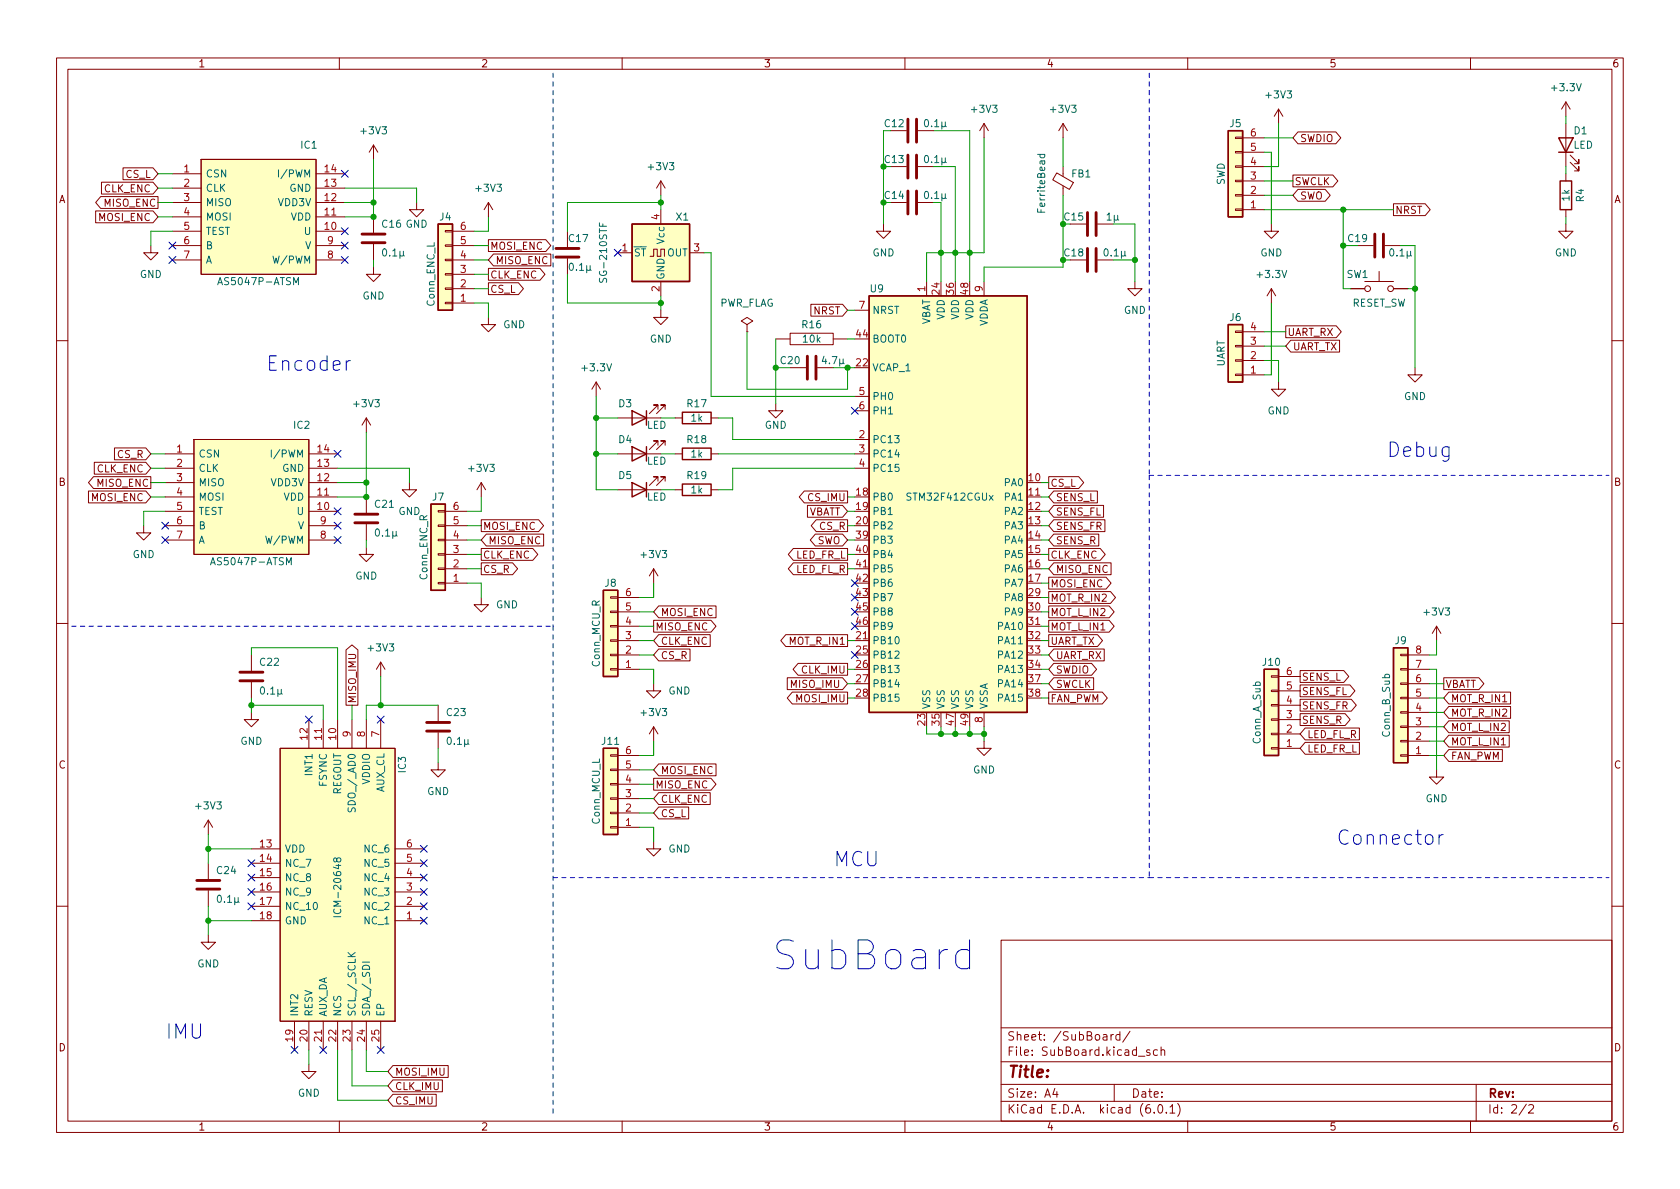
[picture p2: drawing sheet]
<svg xmlns="http://www.w3.org/2000/svg" width="297mm" height="210mm" viewBox="0 0 297 210" stroke-linecap="round" stroke-linejoin="round" font-family="sans-serif">
<g fill="none" stroke="#840000" stroke-width=".18">
<path d="M10 10.2h277v190.1h-277zM12 12.2h273v186.1h-273zM60 10.2v2M110 10.2v2M160 10.2v2M210 10.2v2M226.1 19.3l-.8 1.3M226.1 19.3v2.5M226.1 19.3l.7 1.3M260 10.2v2M276.9 18l-.8 1.3M276.9 18v2.6"/>
<path d="M276.9 18l.7 1.3M16.9 37.3h10.2l.8 1-.8 1.1h-10.2zM17.8 34.8h10.1v2.1h-10.1l-.9-1.1zM17.9 32.2h9.2l.8 1.1-.8 1h-9.2zM21.7 29.7h5.4l.8 1-.8 1.1h-5.4zM30.5 35.8h5.1M30.5 30.7h5.1M30.5 38.3h5.1M30.5 33.3h5.1M35.6 28.2h20.3v20.3h-20.3zM55.9 35.8h5.1M55.9 30.7h5.1"/>
<path d="M55.9 38.3h5.1M55.9 33.3h5.1M66 25.6v2.6M66 38.3v2.8M66 25.6l-.7 1.3M66 25.6l.8 1.3M73.7 35.8v1.3h1.2l-1.2 1.2-1.3-1.2h1.3M86.4 35.8l-.8 1.3M86.4 35.8v2.5M86.4 35.8l.7 1.3M116.8 32v2.5M116.8 37.1v2.5"/>
<path d="M116.8 32l-.7 1.3M116.8 32l.8 1.3M156.2 39.6v1.3h1.3l-1.3 1.3-1.3-1.3h1.3M157.5 23.1h2.8M162.3 23.1h2.8M162.3 29.5h2.8M162.3 35.8h2.8M174 21.8v2.6M174 21.8l-.8 1.3M174 21.8l.8 1.3M186.8 30.6l3 1.7-.7 1.2-3-1.7zM188 21.8v2.6"/>
<path d="M188 29.5v1.7M188 32.9v1.6M188 21.8l-.8 1.3M188 21.8l.7 1.3M189.2 39.6h2.8M194.1 39.6h2.7M218.4 24.3h1.3v.2h-1.3zM218.4 26.8h1.3v.2h-1.3zM218.4 29.3h1.3v.3h-1.3zM218.4 31.9h1.3v.2h-1.3zM218.4 34.4h1.3v.3h-1.3zM218.4 37h1.3v.2h-1.3z"/>
<path d="M219.7 29.5h3.8M219.7 37.1h3.8M219.7 34.5h3.8M219.7 32h3.8M219.7 26.9h3.8M219.7 24.4h3.8M224.8 39.6v1.3h1.3l-1.3 1.3-1.3-1.3h1.3M228.6 31h7.1l.8 1-.8 1h-7.1zM229.5 23.3h6.7l.9 1.1-.9 1h-6.7l-.9-1zM229.5 33.5h4.8l.9 1-.9 1.1h-4.8l-.9-1.1zM246.4 36h5.6l.9 1.1-.9 1h-5.6zM276.9 39.6v1.3h1.2l-1.2 1.3-1.3-1.3h1.3"/>
<path d="M276.9 21.8v7.7M276.9 30.7v1.3M276.9 37.1v1.2M277.6 28.7l1.5 1.5v-.7v.7h-.7M277.6 27.4l1.5 1.6v-.8v.8h-.7M26.7 43.4v1.3h1.2l-1.2 1.3-1.3-1.3h1.3M30.5 46h5.1M30.5 43.4h5.1M30.5 40.9h5.1M55.9 46h5.1M55.9 43.4h5.1M55.9 40.9h5.1"/>
<path d="M66 47.2v1.3h1.3l-1.3 1.3-1.2-1.3h1.2M66 43.2v2.8M78.7 40.8h1.3v.2h-1.3zM78.7 43.3h1.3v.3h-1.3zM78.7 45.8h1.3v.3h-1.3zM78.7 48.4h1.3v.2h-1.3zM78.7 50.9h1.3v.3h-1.3zM78.7 53.5h1.3v.2h-1.3zM80 53.6h3.8M80 51h3.8M80 48.5h3.8M80 46h3.8"/>
<path d="M80 43.4h3.8M80 40.9h3.8M86.4 56.1v1.3h1.2l-1.2 1.3-1.3-1.3h1.3M86.4 47.5h9.1l.9 1-.9 1.1h-9.1zM86.4 50h5.3l.8 1-.8 1.1h-5.3zM86.4 42.4h10.1l.9 1-.9 1.1h-10.1zM87.2 44.9h10.2v2.1h-10.2l-.8-1zM100.3 40.9v2.8M100.3 45.7v2.8M109.2 44.7h2.6M114.9 45.3h.7v-1.2h.6v1.2h.6v-1.2h.7v1.2M116.8 54.9v1.2h1.3l-1.3 1.3-1.2-1.3h1.2"/>
<path d="M116.8 49.8v2.5M121.9 44.7h2.6M132.1 57.4l1-.6-1-.7-1 .7 1 .6v1.3M132.1 58.7h.1M137.2 59.9h2.5M139.7 58.9h7.6v2.1h-7.6zM143.4 53.8h5.6l.9 1.1-.9 1h-5.6zM147.3 59.9h2.6M151.1 54.9h2.6M163.8 49.8v2.5M174 49.8v2.5M189.2 46h2.8"/>
<path d="M194.1 46h2.7M200.7 49.8v1.2h1.2l-1.2 1.3-1.3-1.3h1.3M218.4 58.5h1.3v.3h-1.3zM219.7 58.7h3.8M224.8 51l-.8 1.3M224.8 51v2.6M224.8 51l.8 1.3M227.3 57.6h9l.8 1.1-.8 1h-9zM238.8 51h2.5M240 43.4h2.8M241.3 49.8h5.1M243.8 48v1.8"/>
<path d="M244.9 43.4h2.7M246.4 51h2.5M10 60.2h2M20.2 79.2h5.6l.9 1.1-.9 1h-5.6zM34.3 77.7h20.3v20.3h-20.3zM64.8 73.9v2.5M64.8 73.9l-.8 1.3M64.8 73.9l.7 1.3M105.4 67.6l-.8 1.2M105.4 67.6v2.5M105.4 67.6l.8 1.2M109.2 73.9h7.6"/>
<path d="M116.3 78.7v-.7h-.7h.7l-1.5 1.5M116.3 72.4v-.8h-.7h.7l-1.5 1.5M117.6 78.7v-.7h-.8h.8l-1.5 1.5M117.6 72.4v-.8h-.8h.8l-1.5 1.5M119.4 73.9h1.2M125.7 73.9h1.3M137.2 71.4v1.2h1.2l-1.2 1.3-1.3-1.3h1.3M139.7 65h2.8M144.5 65h2.8M151.1 77.7h2.6M151.1 70.1h2.6M151.1 72.6h2.6"/>
<path d="M218.4 61.1h1.3v.2h-1.3zM218.4 63.6h1.3v.3h-1.3zM218.4 66.2h1.3v.2h-1.3zM219.7 66.3h3.8M219.7 63.7h3.8M219.7 61.2h3.8M226.1 67.6v1.2h1.2l-1.2 1.3-1.3-1.3h1.3M228.2 60.2h8.6v2.1h-8.6l-.9-1.1zM250.2 65v1.3h1.3l-1.3 1.3-1.3-1.3h1.3M285 60.2h2M15.6 86.8h10.2l.9 1.1-.9 1h-10.2zM16.5 84.3h10.2v2.1h-10.2l-.9-1.1z"/>
<path d="M16.7 81.8h9.1l.9 1-.9 1h-9.1zM25.4 93v1.2h1.3l-1.3 1.3-1.3-1.3h1.3M29.2 87.9h5.1M29.2 80.3h5.1M29.2 82.8h5.1M29.2 95.5h5.1M29.2 93h5.1M29.2 90.4h5.1M29.2 85.3h5.1M54.6 87.9h5.1M54.6 80.3h5.1M54.6 82.8h5.1"/>
<path d="M54.6 95.5h5.1M54.6 93h5.1M54.6 90.4h5.1M54.6 85.3h5.1M64.8 96.8v1.2h1.2l-1.2 1.3-1.3-1.3h1.3M64.8 87.9v2.8M64.8 92.7v2.8M72.4 85.3v1.3h1.3l-1.3 1.3-1.3-1.3h1.3M77.5 90.3h1.2v.2h-1.2zM77.5 92.8h1.2v.3h-1.2zM77.5 95.4h1.2v.2h-1.2zM77.5 97.9h1.2v.3h-1.2z"/>
<path d="M78.7 98h3.8M78.7 95.5h3.8M78.7 93h3.8M78.7 90.4h3.8M85.1 97h9.1l.9 1-.9 1.1h-9.1zM85.1 99.5h5.5l.9 1.1-.9 1h-5.5zM85.1 91.9h10.1l.9 1.1-.9 1h-10.1zM85.1 85.3l-.8 1.3M85.1 85.3v2.6M85.1 85.3l.8 1.3M86 94.5h10.1v2h-10.1l-.9-1zM109.2 80.3h7.6"/>
<path d="M109.2 86.6h7.6M116.3 85.1v-.8h-.7h.7l-1.5 1.5M117.6 85.1v-.8h-.8h.8l-1.5 1.5M119.4 80.3h1.2M119.4 86.6h1.2M125.7 80.3h1.3M125.7 86.6h1.3M140.3 97h9.6v2.1h-9.6l-.9-1.1zM140.3 99.5h9.6v2.1h-9.6l-.9-1zM142.2 86.8h7.7v2.1h-7.7l-.9-1zM142.8 89.4h6.2l.9 1-.9 1.1h-6.2zM144.2 94.5h4.8l.9 1-.9 1h-4.8l-.9-1z"/>
<path d="M144.3 91.9h5.6v2.1h-5.6l-.9-1zM151.1 80.3h2.6M151.1 82.8h2.6M181.6 87.9h2.5M185.4 84.3h5.3l.9 1-.9 1.1h-5.3zM185.4 97h9.1l.9 1-.9 1.1h-9.1zM186.3 86.8h7.7v2.1h-7.7l-.9-1zM186.3 89.4h8.8v2.1h-8.8l-.9-1.1zM186.3 99.5h10.1v2.1h-10.1l-.9-1zM186.3 94.5h8v2h-8l-.9-1zM186.3 91.9h9.1v2.1h-9.1l-.9-1zM10 110.2h2"/>
<path d="M44.4 115.8v2.8M61.2 114.9l1-.9 1.1 .9v9.8h-2.1zM67.3 117.1v2.5M67.3 117.1l-.8 1.3M67.3 117.1l.8 1.3M77.5 100.5h1.2v.2h-1.2zM77.5 103h1.2v.2h-1.2zM78.7 100.6h3.8M78.7 103.1h3.8M85.1 105.7v1.2h1.3l-1.3 1.3-1.3-1.3h1.3M107.9 105.5h1.3v.3h-1.3zM107.9 108.1h1.3v.2h-1.3z"/>
<path d="M107.9 110.6h1.3v.3h-1.3zM107.9 113.2h1.3v.2h-1.3zM107.9 115.7h1.3v.2h-1.3zM107.9 118.2h1.3v.3h-1.3zM109.2 113.3h3.8M109.2 110.7h3.8M109.2 118.4h3.8M109.2 115.8h3.8M109.2 108.2h3.8M109.2 105.7h3.8M115.6 109.7h10.1l.9 1-.9 1.1h-10.1zM115.6 100.6l-.8 1.2"/>
<path d="M115.6 100.6v2.5M115.6 100.6l.7 1.2M116.5 112.2h9.1v2.1h-9.1l-.9-1zM116.5 114.8h5.5v2.1h-5.5l-.9-1.1zM116.5 107.2h10.1v2h-10.1l-.9-1zM138.9 112.2h11v2.1h-11l-.9-1zM139.2 119.9h9.8l.9 1-.9 1h-9.8zM141.1 117.3h8.8v2.1h-8.8l-.9-1zM151.1 113.3h2.6M151.1 100.6h2.6M181.6 110.7h2.5M185.4 104.6h10.9l.9 1.1-.9 1h-10.9z"/>
<path d="M185.4 107.2h10.7l.9 1-.9 1h-10.7zM185.4 109.7h10.7l.9 1-.9 1.1h-10.7zM185.4 102.1h10.2l.8 1-.8 1.1h-10.2zM185.4 112.2h8.6l.9 1.1-.9 1h-8.6zM186.3 119.9h7.1v2h-7.1l-.9-1zM186.3 117.3h6.7l.9 1.1-.9 1h-6.7l-.9-1zM186.3 114.8h8.9v2.1h-8.9l-.9-1.1zM224.8 119.5h1.3v.3h-1.3zM226.1 119.6h3.8M229.9 118.6h7.7l.9 1-.9 1.1h-7.7zM247.6 115.7h1.3v.2h-1.3zM247.6 118.2h1.3v.3h-1.3z"/>
<path d="M248.9 118.4h3.8M248.9 115.8h3.8M254 110.7l-.8 1.3M254 110.7v2.6M254 110.7l.8 1.3M255.3 119.9h6.2l.9 1-.9 1h-6.2zM285 110.2h2M44.4 126v1.2h1.3l-1.3 1.3-1.2-1.3h1.2M44.4 120.6v2.8M49.5 132.3h20.3v48.3h-20.3zM54.6 127.2v5.1M57.1 127.2v5.1"/>
<path d="M59.7 127.2v5.1M62.2 127.2v5.1M64.8 127.2v5.1M67.3 127.2v5.1M77.5 134.9v1.2h1.2l-1.2 1.3-1.3-1.3h1.3M77.5 124.7v2.8M77.5 129.5v2.8M107.9 133.5h1.3v.2h-1.3zM107.9 136h1.3v.3h-1.3zM107.9 138.6h1.3v.2h-1.3zM109.2 138.7h3.8M109.2 136.1h3.8"/>
<path d="M109.2 133.6h3.8M115.6 120.9v1.3h1.2l-1.2 1.2-1.3-1.2h1.3M115.6 137.6h10.1l.9 1.1-.9 1h-10.1zM115.6 128.5v2.6M115.6 128.5l-.8 1.3M115.6 128.5l.7 1.3M116.5 135.1h10.1v2.1h-10.1l-.9-1.1zM140.1 122.4h9.8v2.1h-9.8l-.9-1.1zM174 131.1v1.2h1.3l-1.3 1.3-1.3-1.3h1.3M174 126v2.5M185.4 122.4h9.5l.9 1-.9 1.1h-9.5zM224.8 122h1.3v.3h-1.3z"/>
<path d="M224.8 124.6h1.3v.2h-1.3zM224.8 127.1h1.3v.3h-1.3zM224.8 129.7h1.3v.2h-1.3zM224.8 132.2h1.3v.3h-1.3zM226.1 132.3h3.8M226.1 129.8h3.8M226.1 127.2h3.8M226.1 124.7h3.8M226.1 122.2h3.8M229.9 121.1h8.8l.9 1.1-.9 1h-8.8zM229.9 123.7h9l.9 1-.9 1.1h-9zM229.9 126.2h7.9l.9 1-.9 1.1h-7.9z"/>
<path d="M230.8 131.3h9.6v2.1h-9.6l-.9-1.1zM230.8 128.7h9.6v2.1h-9.6l-.9-1zM247.6 120.8h1.3v.2h-1.3zM247.6 123.3h1.3v.3h-1.3zM247.6 125.9h1.3v.2h-1.3zM247.6 128.4h1.3v.2h-1.3zM247.6 130.9h1.3v.3h-1.3zM247.6 133.5h1.3v.2h-1.3zM248.9 133.6h3.8M248.9 131.1h3.8M248.9 128.5h3.8M248.9 126h3.8"/>
<path d="M248.9 123.4h3.8M248.9 120.9h3.8M254 136.1v1.3h1.3l-1.3 1.3-1.3-1.3h1.3M256.2 124.9h10.9v2.1h-10.9l-.9-1zM256.2 132.6h9.4v2h-9.4l-.9-1zM256.2 130h10.6v2.1h-10.6l-.9-1zM256.2 127.5h10.6v2.1h-10.6l-.9-1.1zM256.2 122.4h10.9v2.1h-10.9l-.9-1.1zM36.8 145v2.6M36.8 152.6v2.8M36.8 157.5v2.8M36.8 145l-.7 1.3"/>
<path d="M36.8 145l.8 1.3M44.4 150.1h5.1M44.4 152.6h5.1M44.4 155.2h5.1M44.4 157.7h5.1M69.8 150.1h5.1M69.8 152.6h5.1M69.8 155.2h5.1M69.8 157.7h5.1M107.9 141.1h1.3v.2h-1.3zM107.9 143.6h1.3v.3h-1.3zM107.9 146.2h1.3v.2h-1.3z"/>
<path d="M109.2 146.3h3.8M109.2 143.8h3.8M109.2 141.2h3.8M115.6 148.8v1.3h1.2l-1.2 1.3-1.3-1.3h1.3M116.5 140.2h9.1v2.1h-9.1l-.9-1.1zM116.5 142.7h5.3v2.1h-5.3l-.9-1zM10 160.2h2M36.8 165.3v1.3h1.3l-1.3 1.3-1.2-1.3h1.2M44.4 162.8h5.1M44.4 160.3h5.1M69.8 162.8h5.1M69.8 160.3h5.1"/>
<path d="M177 166.3h108v32h-108zM285 160.2h2M52.1 180.6v5.1M54.6 188.2v1.3h1.3l-1.3 1.2-1.3-1.2h1.3M54.6 180.6v5.1M57.1 180.6v5.1M59.7 180.6v5.1M60 198.3v2M62.2 180.6v5.1M64.8 180.6v5.1M67.3 180.6v5.1M69.5 188.4h9.7v2.1h-9.7l-.9-1z"/>
<path d="M69.5 193.5h7.6v2.1h-7.6l-.9-1zM69.5 191h8.7v2.1h-8.7l-.9-1.1zM110 198.3v2M160 198.3v2M177 194.8h108M177 191.8h108M177 187.8h108M177 181.8h108M186.5 192.5l-.4 1h1M186.9 193v1M196.4 182.9v1M196.9 182.9l-.3 .1-.2 .2"/>
<path d="M197 191.8v3M198 183l-.4-.1-.3 .3v.4l.1 .3h.6M198 182.4v1.5M199.8 182.4l-1.3 1.9M201.3 186.8h1.1M203.3 185.7l-.4-.1-.2 .2 .1 .3 .5 .1v.4h-.6M204.1 196.7v.1M204.6 185.7l-.4-.1-.3 .3v.4l.2 .3h.5M204.9 195.4l.2-.1a.81 .81 0 0 1 .6 .7 .81 .81 0 0 1-.3 .8h-.2a.81 .81 0 0 1-.6-.6 .81 .81 0 0 1 .3-.8zM205.3 185.8l.2-.2 .4 .1v.9M205.3 185.1v1.5M206.2 196.7v.1"/>
<path d="M206.9 195.8l.4-.5v1.5M206.9 196.8h.8M208.2 195.1a1.72 1.72 0 0 1 0 2.3M210 198.3v2M260 198.3v2M261 191.8v6.5M269.9 195.3l-1.3 1.9M270.3 195.5l.6-.2 .2 .2 .1 .3-1 1h1"/>
<circle cx="241.8" cy="51" r=".51"/>
<circle cx="245.9" cy="51" r=".51"/>
</g>
<g fill="#ffffc2" stroke="#ffffc2" stroke-width=".18">
<path d="M153.7 52.3h27.9v73.7h-27.9z"/>
<path d="M49.5 132.3h20.3v48.3h-20.3z"/>
<path d="M76.2 89.1h2.5v15.3h-2.5z"/>
<path d="M106.7 104.4h2.5v15.2h-2.5z"/>
<path d="M77.5 39.6h2.5v15.3h-2.5z"/>
<path d="M35.6 28.2h20.3v20.3h-20.3z"/>
<path d="M111.8 39.6h10.1v10.2h-10.1z"/>
<path d="M106.7 132.3h2.5v15.3h-2.5z"/>
<path d="M34.3 77.7h20.3v20.3h-20.3z"/>
<path d="M217.2 57.4h2.5v10.2h-2.5z"/>
<path d="M223.5 118.4h2.6v15.2h-2.6z"/>
<path d="M246.4 114.5h2.5v20.4h-2.5z"/>
<path d="M217.2 23.1h2.5v15.2h-2.5z"/>
</g>
<g fill="none" stroke="#840000" stroke-width=".25">
<path d="M77.5 39.6h2.5v15.3h-2.5zM111.8 39.6h10.1v10.2h-10.1zM217.2 23.1h2.5v15.2h-2.5zM275.6 24.4h2.5l-1.2 2.5zM275.6 26.9h2.5M275.8 32h2.1v5.1h-2.1zM153.7 52.3h27.9v73.7h-27.9zM217.2 57.4h2.5v10.2h-2.5zM111.8 79l2.5 1.3-2.5 1.2zM111.8 72.6l2.5 1.3-2.5 1.3zM114.3 72.6v2.6M114.3 79v2.5"/>
<path d="M120.6 72.9h5.1v2h-5.1zM120.6 79.2h5.1v2.1h-5.1zM76.2 89.1h2.5v15.3h-2.5zM111.8 85.3l2.5 1.3-2.5 1.3zM114.3 85.3v2.6M120.6 85.6h5.1v2h-5.1zM106.7 104.4h2.5v15.2h-2.5zM223.5 118.4h2.6v15.2h-2.6zM246.4 114.5h2.5v20.4h-2.5zM106.7 132.3h2.5v15.3h-2.5z"/>
</g>
<g fill="none" stroke="#006464" stroke-width=".18">
<path d="M49.2 30v1.3M106 39.4v.6h1.3M163.6 21.3l.2-.2a.68 .68 0 0 1 .4 .7 .68 .68 0 0 1-.4 .6l-.2-.1-.2-.4zM163.6 27.6l.2-.1a.68 .68 0 0 1 .4 .6 .68 .68 0 0 1-.4 .7l-.2-.2-.2-.3zM163.6 34l.2-.2a.68 .68 0 0 1 .4 .7 .68 .68 0 0 1-.4 .6l-.2-.1-.2-.4zM164.7 22.3v.1M164.7 28.6v.2M164.7 35v.1M165.3 21.5l.3-.4v1.3M165.3 27.9l.3-.4v1.3M165.3 34.2l.3-.4v1.3M165.3 22.4h.7"/>
<path d="M165.3 28.8h.7M165.3 35.1h.7M166.5 21.6v1.2M166.5 27.9v1.3M166.5 34.3v1.2M167.1 22.2l.2 .2M167.1 21.6v.8h-.4l-.2-.2M167.1 28.6l.2 .2M167.1 27.9v.8l-.4 .1-.2-.2M167.1 34.9l.2 .2M167.1 34.3v.8h-.4l-.2-.2M183.5 27.3h1.2"/>
<path d="M183.9 27.3v.4l.2 .2 .6-.1v-.5M195.7 38l.4-.3v1.2M195.7 38.9h.8M197 38.1v1.2M197.6 38.7l.2 .2M197.6 38.1v.8h-.4l-.2-.2M38.5 50.4l.4-1.3 .4 1.3M51.9 50.4v-1.3l.4 .9 .5-.9v1.3M67.8 44.1l.1-.1a.68 .68 0 0 1 .5 .6 .68 .68 0 0 1-.5 .7 .84 .84 0 0 1-.1-1.2zM68.9 45.2v.1M69.4 44.4l.4-.4v1.3M69.4 45.3h.8"/>
<path d="M70.7 44.4v1.3M71.3 45.1l.2 .2M71.3 44.4v.8l-.4 .1-.2-.2M100.8 46.6l.2-.1a.68 .68 0 0 1 .4 .7 .68 .68 0 0 1-.4 .6 .84 .84 0 0 1-.2-1.2zM101.9 47.7v.1M102.5 46.9l.3-.4v1.3M102.5 47.8h.7M103.7 47v1.2M104.3 47.6l.2 .2M104.3 47v.8h-.4l-.2-.2M195.3 44.1l.2-.1a.68 .68 0 0 1 .4 .6 .68 .68 0 0 1-.4 .7l-.2-.1-.1-.4zM196.5 45.2v.1"/>
<path d="M197 44.4l.4-.4v1.3M197 45.3h.7M198.3 44.4v1.3M198.9 45.1l.2 .2M198.9 44.4l-.1 .8-.3 .1-.2-.2M245.9 44.1l.1-.1a.68 .68 0 0 1 .5 .6 .68 .68 0 0 1-.5 .7 .84 .84 0 0 1-.1-1.2zM247 45.2v.1M247.5 44.4l.4-.4v1.3M247.5 45.3h.8M248.8 44.4v1.3M249.4 45.1l.2 .2M249.4 44.4l-.1 .8-.3 .1-.2-.2"/>
<path d="M48 79.6v1.2M145.7 63l-.3 .9h.8M146 63.5v.8M146.7 64.2v.1M147.1 63.1h.9l-.6 1.2M148.5 63.5v1.2M149.1 64.1l.2 .2M149.1 63.5l-.1 .8h-.3l-.2-.2M37.2 99.9l.4-1.3 .5 1.3M50.6 99.9v-1.3l.5 .9 .4-.9v1.3M66.5 93.7l.2-.2a.68 .68 0 0 1 .4 .7 .68 .68 0 0 1-.4 .6l-.2-.1-.1-.4zM67.6 94.7v.1"/>
<path d="M68.2 93.9l.3-.4v1.3M68.2 94.8h.7M69.4 94v1.2M70.1 94.6l.1 .2M70.1 94l-.1 .7-.4 .1-.2-.2M46.2 121.5h.1a.68 .68 0 0 1 .5 .6 .68 .68 0 0 1-.5 .6 .84 .84 0 0 1-.1-1.2zM47.3 122.6v.1M47.9 121.8l.3-.3v1.2M47.9 122.7h.7M49.1 121.9v1.3M49.7 122.6l.2 .1M49.7 121.9v.8h-.4l-.2-.1"/>
<path d="M79.2 130.4h.2a.68 .68 0 0 1 .4 .6 .68 .68 0 0 1-.4 .6 .84 .84 0 0 1-.2-1.2zM80.3 131.5v.1M80.9 130.7l.3-.3v1.2M80.9 131.6h.7M82.1 130.8v1.3M82.8 131.5l.1 .1M82.8 130.8l-.1 .8h-.4l-.2-.1M38.6 158.4l.1-.1a.68 .68 0 0 1 .5 .6 .68 .68 0 0 1-.5 .7 .84 .84 0 0 1-.1-1.2zM39.7 159.5v.1M40.2 158.7l.4-.4v1.3M40.2 159.6h.8M41.5 158.7v1.3"/>
<path d="M42.1 159.4l.2 .2M42.1 158.7l-.1 .8-.3 .1-.2-.2M59.5 151.9l.3-.2h.2l.3 .2-.1 .4-.4 .1-.2-.1-.2-.5-.2-.1-.1 .1-.1 .4 .1 .2h.2l.2-.2M61.6 142.8l-.1 .5 .2 .2h.3l.3-.5 .3-.2 .2 .3-.1 .5M59 162.1h1.3M61.5 168.4l.8 .8M62.8 168.4l-.7 .6M64.1 170.1h1.2"/>
</g>
<g fill="none" stroke="#840000" stroke-width=".51">
<path d="M160.5 21.1v4M160.5 27.4v4.1M160.5 33.8v4M162.1 21.1v4M162.1 27.4v4.1M162.1 33.8v4M192.3 37.6v4.1M193.8 37.6v4.1M64 42.9h4.1M64 41.4h4.1M98.3 45.5h4.1M98.3 43.9h4.1"/>
<path d="M192.3 43.9v4.1M193.8 43.9v4.1M243.1 41.4v4.1M244.6 41.4v4.1M142.7 63v4.1M144.3 63v4.1M62.7 92.5h4.1M62.7 90.9h4.1M42.4 118.9h4.1M42.4 120.4h4.1M75.4 129.3h4.1M75.4 127.8h4.1"/>
<path d="M34.8 157.2h4.1M34.8 155.7h4.1"/>
</g>
<path d="M61.9 63.8a.65 .65 0 0 0-.7 .5M254.4 147.6v1.7M255.2 147.6a.65 .65 0 0 0-.8 .5" fill="none" stroke="#0000c2" stroke-width=".18"/>
<path d="M97.8 12.9v97.8M203.2 12.9v71.2M203.2 84.1h81.3M203.2 84.1v71.1M12.7 110.7h85.1M97.8 110.7v86.4M97.8 155.2h105.4M203.2 155.2h81.3" fill="none" stroke="#0000c2" stroke-width=".18" stroke-dasharray=".8 .8"/>
<g fill="none" stroke="#009600" stroke-width=".18">
<path d="M27.9 33.3h2.6M27.9 38.3h2.6M27.9 35.8h2.6M27.9 30.7h2.6M61 33.3h12.7v2.5M61 35.8h5M66 28.2v10.1h-5M86.4 38.3v2.6h-2.6M116.8 35.8h-16.5v5.1M116.8 34.5v2.6M156.2 23.1v16.5M165.1 35.8h1.3v14"/>
<path d="M165.1 23.1h6.3v26.7M165.1 29.5h3.8v20.3M174 24.4v20.3h-10.2v5.1M188 24.4v5.1M188 34.5v12.7h-14v2.6M196.8 39.6h3.9v10.2M223.5 37.1h22.9M223.5 32h5.1M223.5 24.4h5.1M223.5 26.9h1.3v12.7M223.5 34.5h5.1M226.1 21.8v7.7h-2.6"/>
<path d="M237.5 37.1v13.9h1.3M276.9 20.6v1.2M276.9 29.5v1.2M276.9 38.3v1.3M30.5 40.9h-3.8v2.5M66 46v1.2M83.8 53.6h2.6v2.5M83.8 51h2.6M83.8 43.4h2.6M83.8 48.5h2.6M83.8 46h2.6M100.3 48.5v5.1h16.5"/>
<path d="M116.8 52.3v2.6M124.5 44.7h1.2v25.4h25.4M132.1 58.7v10.1h17.8v-3.8M137.2 59.9v11.5M149.9 59.9h1.2M149.9 54.9h1.2M196.8 46h3.9M223.5 58.7h3.8M224.8 53.6v12.7h-1.3M237.5 43.4h2.5M247.6 43.4h2.6v21.6M248.9 51h1.3"/>
<path d="M64.8 76.4v11.5h-5.1M105.4 70.1v16.5h3.8M105.4 73.9h3.8M116.8 73.9h2.6M127 73.9h2.5v3.8h21.6M137.2 65h2.5M147.3 65h3.8M223.5 63.7h2.6v3.9M223.5 61.2h3.8M26.7 80.3h2.5M26.7 87.9h2.5M26.7 82.8h2.5"/>
<path d="M26.7 85.3h2.5M29.2 90.4h-3.8v2.6M59.7 82.8h12.7v2.5M59.7 85.3h5.1M64.8 95.5v1.3M82.5 95.5h2.6M82.5 93h2.6M82.5 98h2.6M85.1 87.9v2.5h-2.6M105.4 80.3h3.8M116.8 80.3h2.6M116.8 86.6h2.6"/>
<path d="M127 80.3h24.1M149.9 90.4h1.2M149.9 87.9h1.2M149.9 95.5h1.2M149.9 93h1.2M149.9 98h1.2M151.1 82.8h-21.6v3.8h-2.5M184.1 90.4h1.3M184.1 87.9h1.3M184.1 95.5h1.3M184.1 93h1.3M184.1 85.3h1.3"/>
<path d="M184.1 98h1.3M44.4 115.8v-1.3h15.3v12.7M67.3 119.6v5.1M82.5 103.1h2.6v2.6M82.5 100.6h2.6M113 113.3h2.6M113 115.8h2.6M113 118.4h2.6v2.5M113 108.2h2.6M113 110.7h2.6M115.6 103.1v2.6h-2.6M149.9 113.3h1.2"/>
<path d="M149.9 118.4h1.2M149.9 100.6h1.2M184.1 113.3h1.3M184.1 115.8h1.3M184.1 118.4h1.3M184.1 100.6h1.3M184.1 108.2h1.3M184.1 105.7h1.3M184.1 103.1h1.3M184.1 110.7h1.3M252.7 118.4h1.3v17.7M254 113.3v2.5h-1.3"/>
<path d="M44.4 124.7h12.7v2.5M44.4 123.4v2.6M62.2 124.7v2.5M77.5 124.7h-12.7v2.5M77.5 132.3v2.6M113 136.1h2.6M113 138.7h2.6M115.6 131.1v2.5h-2.6M149.9 123.4h1.2M149.9 120.9h1.2M163.8 128.5v1.3h10.2M166.4 128.5v1.3"/>
<path d="M168.9 128.5v1.3M171.4 128.5v1.3M174 128.5v2.6M184.1 123.4h1.3M184.1 120.9h1.3M252.7 123.4h2.6M252.7 120.9h2.6M252.7 126h2.6M252.7 133.6h2.6M252.7 131.1h2.6M252.7 128.5h2.6M36.8 150.1h7.6"/>
<path d="M36.8 147.6v5M113 146.3h2.6v2.5M113 143.8h2.6M113 141.2h2.6M36.8 160.3v5M36.8 162.8h7.6M54.6 185.7v2.5M59.7 185.7v8.9h8.9M62.2 185.7v6.3h6.4M64.8 185.7v3.8h3.8"/>
</g>
<g fill="none" stroke="#000084" stroke-width=".18">
<path d="M60.4 30.1l1.2 1.2M61.6 30.1l-1.2 1.2M29.9 45.4l1.2 1.2M29.9 42.8l1.2 1.2M31.1 45.4l-1.2 1.2M31.1 42.8l-1.2 1.2M60.4 42.8l1.2 1.2M60.4 45.4l1.2 1.2M60.4 40.3l1.2 1.2M61.6 42.8l-1.2 1.2M61.6 45.4l-1.2 1.2M61.6 40.3l-1.2 1.2"/>
<path d="M108.6 44.1l1.2 1.2M109.8 44.1l-1.2 1.2M59.1 79.6l1.2 1.3M60.3 79.6l-1.2 1.3M150.5 72l1.2 1.2M151.7 72l-1.2 1.2M28.6 94.9l1.2 1.2M28.6 92.3l1.2 1.3M29.8 94.9l-1.2 1.2M29.8 92.3l-1.2 1.3M59.1 94.9l1.2 1.2M59.1 92.3l1.2 1.3"/>
<path d="M59.1 89.8l1.2 1.2M60.3 94.9l-1.2 1.2M60.3 92.3l-1.2 1.3M60.3 89.8l-1.2 1.2M150.5 110.1l1.2 1.2M150.5 107.6l1.2 1.2M150.5 102.5l1.2 1.2M150.5 105l1.2 1.3M150.5 115.2l1.2 1.2M151.7 110.1l-1.2 1.2M151.7 107.6l-1.2 1.2M151.7 102.5l-1.2 1.2"/>
<path d="M151.7 105l-1.2 1.3M151.7 115.2l-1.2 1.2M54 126.6l1.2 1.3M55.2 126.6l-1.2 1.3M66.7 126.6l1.2 1.3M67.9 126.6l-1.2 1.3M43.8 152l1.3 1.3M43.8 154.6l1.3 1.2M43.8 157.1l1.3 1.2M43.8 159.7l1.3 1.2M45.1 152l-1.3 1.3M45.1 154.6l-1.3 1.2"/>
<path d="M45.1 157.1l-1.3 1.2M45.1 159.7l-1.3 1.2M74.3 159.7l1.2 1.2M74.3 149.5l1.2 1.2M74.3 152l1.2 1.3M74.3 157.1l1.2 1.2M74.3 154.6l1.2 1.2M75.5 159.7l-1.2 1.2M75.5 149.5l-1.2 1.2M75.5 152l-1.2 1.3M75.5 157.1l-1.2 1.2M75.5 154.6l-1.2 1.2"/>
<path d="M74.3 162.2l1.2 1.2M75.5 162.2l-1.2 1.2M51.5 185.1l1.2 1.2M52.7 185.1l-1.2 1.2M56.5 185.1l1.3 1.2M57.8 185.1l-1.3 1.2M66.7 185.1l1.2 1.2M67.9 185.1l-1.2 1.2"/>
</g>
<g fill="#009600" stroke="#009600" stroke-width=".18">
<circle cx="66" cy="35.8" r=".46"/>
<circle cx="66" cy="38.3" r=".46"/>
<circle cx="116.8" cy="35.8" r=".46"/>
<circle cx="67.3" cy="124.7" r=".46"/>
<circle cx="36.8" cy="150.1" r=".46"/>
<circle cx="44.4" cy="124.7" r=".46"/>
<circle cx="36.8" cy="162.8" r=".46"/>
<circle cx="64.8" cy="87.9" r=".46"/>
<circle cx="64.8" cy="85.3" r=".46"/>
<circle cx="105.4" cy="73.9" r=".46"/>
<circle cx="116.8" cy="53.6" r=".46"/>
<circle cx="105.4" cy="80.3" r=".46"/>
<circle cx="149.9" cy="65" r=".46"/>
<circle cx="137.2" cy="65" r=".46"/>
<circle cx="156.2" cy="35.8" r=".46"/>
<circle cx="188" cy="46" r=".46"/>
<circle cx="171.4" cy="44.7" r=".46"/>
<circle cx="168.9" cy="44.7" r=".46"/>
<circle cx="166.4" cy="44.7" r=".46"/>
<circle cx="156.2" cy="29.5" r=".46"/>
<circle cx="237.5" cy="43.4" r=".46"/>
<circle cx="237.5" cy="37.1" r=".46"/>
<circle cx="250.2" cy="51" r=".46"/>
<circle cx="174" cy="129.8" r=".46"/>
<circle cx="171.4" cy="129.8" r=".46"/>
<circle cx="168.9" cy="129.8" r=".46"/>
<circle cx="166.4" cy="129.8" r=".46"/>
<circle cx="188" cy="39.6" r=".46"/>
<circle cx="200.7" cy="46" r=".46"/>
</g>
<text font-size="7.1" fill="#0000c2" x="138.7" y="171.6">SubBoard</text>
<g font-size="3.5" fill="#0000c2">
<text x="47" y="65.6">Encoder</text>
<text x="245.1" y="80.8">Debug</text>
<text x="236.2" y="149.4">Connector</text>
<text x="147.3" y="153.2">MCU</text>
<text x="29.2" y="183.7">IMU</text>
</g>
<text font-size="2.8" fill="#840000" x="178" y="190.6">Title:</text>
<g font-size="2.1" fill="#840000">
<text x="178" y="184">Sheet: /SubBoard/</text>
<text x="178" y="186.7">File: SubBoard.kicad_sch</text>
<text x="178" y="196.9">KiCad E.D.A. kicad (6.0.1)</text>
<text x="178" y="194.1">Size: A4</text>
<text x="200" y="194.1">Date:</text>
<text x="263" y="194.1">Rev:</text>
<text x="263" y="196.9">Id: 2/2</text>
</g>
<g font-size="1.8" fill="#840000">
<text x="35" y="11.9">1</text>
<text x="85" y="11.9">2</text>
<text x="135" y="11.9">3</text>
<text x="185" y="11.9">4</text>
<text x="235" y="11.9">5</text>
<text x="285" y="11.9">6</text>
<text x="229.8" y="25.1">SWDIO</text>
<text x="10.3" y="35.9">A</text>
<text x="18.4" y="34">CLK_ENC</text>
<text x="22.2" y="31.5">CS_L</text>
<text x="228.9" y="32.7">SWCLK</text>
<text x="229.8" y="35.3">SWO</text>
<text x="285.3" y="35.9">A</text>
<text x="17.5" y="39.1">MOSI_ENC</text>
<text x="18.4" y="36.5">MISO_ENC</text>
<text x="246.6" y="37.8">NRST</text>
<text x="86.6" y="44.2">MOSI_ENC</text>
<text x="87.6" y="46.7">MISO_ENC</text>
<text x="86.6" y="49.2">CLK_ENC</text>
<text x="86.6" y="51.8">CS_L</text>
<text x="143.8" y="55.6">NRST</text>
<text x="227.6" y="59.4">UART_RX</text>
<text x="228.5" y="61.9">UART_TX</text>
<text x="17.1" y="83.5">CLK_ENC</text>
<text x="20.7" y="81">CS_R</text>
<text x="10.3" y="85.9">B</text>
<text x="16.2" y="88.6">MOSI_ENC</text>
<text x="17.2" y="86.1">MISO_ENC</text>
<text x="142.9" y="88.6">CS_IMU</text>
<text x="185.7" y="86.1">CS_L</text>
<text x="186.6" y="88.6">SENS_L</text>
<text x="285.3" y="85.9">B</text>
<text x="85.3" y="93.7">MOSI_ENC</text>
<text x="142.8" y="91.1">VBATT</text>
<text x="144.9" y="93.7">CS_R</text>
<text x="186.6" y="91.1">SENS_FL</text>
<text x="186.6" y="93.7">SENS_FR</text>
<text x="85.3" y="98.8">CLK_ENC</text>
<text x="85.3" y="101.3">CS_R</text>
<text x="86.3" y="96.2">MISO_ENC</text>
<text x="140.7" y="98.8">LED_FR_L</text>
<text x="140.7" y="101.3">LED_FL_R</text>
<text x="144.4" y="96.2">SWO</text>
<text x="185.7" y="98.8">CLK_ENC</text>
<text x="186.6" y="101.3">MISO_ENC</text>
<text x="186.6" y="96.2">SENS_R</text>
<text x="185.7" y="106.4">MOT_R_IN2</text>
<text x="185.7" y="103.8">MOSI_ENC</text>
<text x="115.8" y="111.5">MISO_ENC</text>
<text x="116.8" y="108.9">MOSI_ENC</text>
<text x="185.7" y="108.9">MOT_L_IN2</text>
<text x="185.7" y="111.5">MOT_L_IN1</text>
<text x="116.8" y="114">CLK_ENC</text>
<text x="116.8" y="116.5">CS_R</text>
<text x="139.7" y="114">MOT_R_IN1</text>
<text x="141.7" y="119.1">CLK_IMU</text>
<text x="185.7" y="114">UART_TX</text>
<text x="186.6" y="119.1">SWDIO</text>
<text x="186.6" y="116.5">UART_RX</text>
<text x="63" y="124.5" transform="rotate(-90 63 124.5)">MISO_IMU</text>
<text x="139.9" y="121.6">MISO_IMU</text>
<text x="140.9" y="124.2">MOSI_IMU</text>
<text x="185.7" y="124.2">FAN_PWM</text>
<text x="186.6" y="121.6">SWCLK</text>
<text x="230.1" y="122.9">SENS_FL</text>
<text x="230.1" y="125.4">SENS_FR</text>
<text x="230.1" y="120.4">SENS_L</text>
<text x="255.5" y="121.6">VBATT</text>
<text x="256.5" y="124.2">MOT_R_IN1</text>
<text x="230.1" y="128">SENS_R</text>
<text x="231.1" y="130.5">LED_FL_R</text>
<text x="256.5" y="126.7">MOT_R_IN2</text>
<text x="256.5" y="131.8">MOT_L_IN1</text>
<text x="256.5" y="129.2">MOT_L_IN2</text>
<text x="10.3" y="135.9">C</text>
<text x="116.8" y="136.9">MOSI_ENC</text>
<text x="231.1" y="133.1">LED_FR_L</text>
<text x="256.5" y="134.3">FAN_PWM</text>
<text x="285.3" y="135.9">C</text>
<text x="115.8" y="139.4">MISO_ENC</text>
<text x="116.8" y="141.9">CLK_ENC</text>
<text x="116.8" y="144.5">CS_L</text>
<text x="10.3" y="185.9">D</text>
<text x="285.3" y="185.9">D</text>
<text x="69.8" y="190.2">MOSI_IMU</text>
<text x="69.8" y="195.3">CS_IMU</text>
<text x="69.8" y="192.7">CLK_IMU</text>
<text x="35" y="199.9">1</text>
<text x="85" y="199.9">2</text>
<text x="135" y="199.9">3</text>
<text x="185" y="199.9">4</text>
<text x="235" y="199.9">5</text>
<text x="285" y="199.9">6</text>
</g>
<g font-size="1.8" fill="#006464">
<text x="224" y="17.4">+3V3</text>
<text x="274.5" y="16.1">+3.3V</text>
<text x="64" y="23.7">+3V3</text>
<text x="171.9" y="19.9">+3V3</text>
<text x="185.9" y="19.9">+3V3</text>
<text x="217.5" y="22.5">J5</text>
<text x="278.3" y="23.7">D1</text>
<text x="53.2" y="26.3">IC1</text>
<text x="278.2" y="26.3">LED</text>
<text x="36.3" y="31.4">CSN</text>
<text x="36.3" y="33.9">CLK</text>
<text x="49.8" y="31.4">I/PWM</text>
<text x="51.2" y="33.9">GND</text>
<text x="84.3" y="33.9">+3V3</text>
<text x="114.8" y="30.1">+3V3</text>
<text x="189.5" y="31.4">FB1</text>
<text x="216.5" y="32.8" transform="rotate(-90 216.5 32.8)">SWD</text>
<text x="277.5" y="35.5" transform="rotate(-90 277.5 35.5)">1k</text>
<text x="280" y="35.7" transform="rotate(-90 280 35.7)">R4</text>
<text x="36.3" y="36.4">MISO</text>
<text x="36.3" y="39">MOSI</text>
<text x="36.3" y="41.5">TEST</text>
<text x="49.2" y="36.4">VDD3V</text>
<text x="51.4" y="39">VDD</text>
<text x="53.8" y="41.5">U</text>
<text x="67.6" y="40.3">C16 GND</text>
<text x="77.8" y="39">J4</text>
<text x="119.6" y="39">X1</text>
<text x="184.8" y="37.3" transform="rotate(-90 184.8 37.3)">FerriteBead</text>
<text x="36.3" y="44.1">B</text>
<text x="36.3" y="46.6">A</text>
<text x="48.6" y="46.6">W/PWM</text>
<text x="53.9" y="44.1">V</text>
<text x="100.6" y="42.8">C17</text>
<text x="112" y="45.3">~{ST}</text>
<text x="117.5" y="43" transform="rotate(-90 117.5 43)">Vcc</text>
<text x="117.9" y="45.3">OUT</text>
<text x="154.2" y="45.3">GND</text>
<text x="222.8" y="45.3">GND</text>
<text x="238.4" y="42.8">C19</text>
<text x="274.9" y="45.3">GND</text>
<text x="24.7" y="49.1">GND</text>
<text x="39.1" y="50.4">AS5047P-ATSM</text>
<text x="64.1" y="53">GND</text>
<text x="107.3" y="49.4" transform="rotate(-90 107.3 49.4)">SG-210STF</text>
<text x="117.5" y="49.5" transform="rotate(-90 117.5 49.5)">GND</text>
<text x="153.9" y="51.7">U9</text>
<text x="222.5" y="49.1">+3.3V</text>
<text x="238.1" y="49.1">SW1</text>
<text x="76.8" y="54.2" transform="rotate(-90 76.8 54.2)">Conn_ENC_L</text>
<text x="88.9" y="58">GND</text>
<text x="127.1" y="54.2">PWR_FLAG</text>
<text x="141.9" y="58">R16</text>
<text x="154.2" y="55.5">NRST</text>
<text x="164.5" y="57.6" transform="rotate(-90 164.5 57.6)">VBAT</text>
<text x="167" y="56.6" transform="rotate(-90 167 56.6)">VDD</text>
<text x="169.5" y="56.6" transform="rotate(-90 169.5 56.6)">VDD</text>
<text x="172.1" y="56.6" transform="rotate(-90 172.1 56.6)">VDD</text>
<text x="174.6" y="57.8" transform="rotate(-90 174.6 57.8)">VDDA</text>
<text x="198.7" y="55.5">GND</text>
<text x="217.5" y="56.8">J6</text>
<text x="239" y="54.2">RESET_SW</text>
<text x="103.1" y="65.7">+3.3V</text>
<text x="114.9" y="60.6">GND</text>
<text x="138.1" y="64.4">C20</text>
<text x="142" y="60.6">10k</text>
<text x="154.2" y="65.7">VCAP_1</text>
<text x="154.2" y="60.6">BOOT0</text>
<text x="216.5" y="64.9" transform="rotate(-90 216.5 64.9)">UART</text>
<text x="154.2" y="70.7">PH0</text>
<text x="248.2" y="70.7">GND</text>
<text x="52" y="75.8">IC2</text>
<text x="62.7" y="72">+3V3</text>
<text x="109.4" y="72">D3</text>
<text x="114.3" y="75.8">LED</text>
<text x="121.6" y="72">R17</text>
<text x="122.2" y="74.5">1k</text>
<text x="135.2" y="75.8">GND</text>
<text x="154.2" y="73.3">PH1</text>
<text x="224.1" y="73.3">GND</text>
<text x="35.1" y="80.9">CSN</text>
<text x="35.1" y="83.4">CLK</text>
<text x="48.5" y="80.9">I/PWM</text>
<text x="49.9" y="83.4">GND</text>
<text x="83" y="83.4">+3V3</text>
<text x="109.4" y="78.4">D4</text>
<text x="114.3" y="82.2">LED</text>
<text x="121.6" y="78.4">R18</text>
<text x="122.2" y="80.9">1k</text>
<text x="154.2" y="78.4">PC13</text>
<text x="154.2" y="80.9">PC14</text>
<text x="154.2" y="83.4">PC15</text>
<text x="35.1" y="86">MISO</text>
<text x="35.1" y="88.5">MOSI</text>
<text x="48" y="86">VDD3V</text>
<text x="50.1" y="88.5">VDD</text>
<text x="66.3" y="89.8">C21</text>
<text x="76.5" y="88.5">J7</text>
<text x="109.4" y="84.7">D5</text>
<text x="114.3" y="88.5">LED</text>
<text x="121.6" y="84.7">R19</text>
<text x="122.2" y="87.2">1k</text>
<text x="154.2" y="88.5">PB0</text>
<text x="160.6" y="88.5">STM32F412CGUx</text>
<text x="177.7" y="86">PA0</text>
<text x="177.7" y="88.5">PA1</text>
<text x="35.1" y="91.1">TEST</text>
<text x="35.1" y="93.6">B</text>
<text x="52.6" y="91.1">U</text>
<text x="52.7" y="93.6">V</text>
<text x="70.4" y="91.1">GND</text>
<text x="154.2" y="91.1">PB1</text>
<text x="154.2" y="93.6">PB2</text>
<text x="177.7" y="91.1">PA2</text>
<text x="177.7" y="93.6">PA3</text>
<text x="23.4" y="98.7">GND</text>
<text x="35.1" y="96.1">A</text>
<text x="37.9" y="99.9">AS5047P-ATSM</text>
<text x="47.4" y="96.1">W/PWM</text>
<text x="113.5" y="98.7">+3V3</text>
<text x="154.2" y="96.1">PB3</text>
<text x="154.2" y="98.7">PB4</text>
<text x="154.2" y="101.2">PB5</text>
<text x="177.7" y="96.1">PA4</text>
<text x="177.7" y="98.7">PA5</text>
<text x="177.7" y="101.2">PA6</text>
<text x="62.8" y="102.5">GND</text>
<text x="75.6" y="102.5" transform="rotate(-90 75.6 102.5)">Conn_ENC_R</text>
<text x="87.7" y="107.6">GND</text>
<text x="107" y="103.8">J8</text>
<text x="154.2" y="103.8">PB6</text>
<text x="154.2" y="106.3">PB7</text>
<text x="177.7" y="103.8">PA7</text>
<text x="177.7" y="106.3">PA8</text>
<text x="154.2" y="113.9">PB10</text>
<text x="154.2" y="108.8">PB8</text>
<text x="154.2" y="111.4">PB9</text>
<text x="176.7" y="111.4">PA10</text>
<text x="176.7" y="113.9">PA11</text>
<text x="177.7" y="108.8">PA9</text>
<text x="246.7" y="113.9">J9</text>
<text x="251.9" y="108.8">+3V3</text>
<text x="46" y="117.7">C22</text>
<text x="65.2" y="115.2">+3V3</text>
<text x="106" y="117.9" transform="rotate(-90 106 117.9)">Conn_MCU_R</text>
<text x="154.2" y="116.5">PB12</text>
<text x="154.2" y="119">PB13</text>
<text x="176.7" y="116.5">PA12</text>
<text x="176.7" y="119">PA13</text>
<text x="223.3" y="117.7">J10</text>
<text x="118.2" y="122.8">GND</text>
<text x="154.2" y="121.5">PB14</text>
<text x="154.2" y="124.1">PB15</text>
<text x="164.5" y="125.5" transform="rotate(-90 164.5 125.5)">VSS</text>
<text x="167" y="125.5" transform="rotate(-90 167 125.5)">VSS</text>
<text x="169.5" y="125.5" transform="rotate(-90 169.5 125.5)">VSS</text>
<text x="172.1" y="125.5" transform="rotate(-90 172.1 125.5)">VSS</text>
<text x="174.6" y="125.5" transform="rotate(-90 174.6 125.5)">VSSA</text>
<text x="176.7" y="121.5">PA14</text>
<text x="176.7" y="124.1">PA15</text>
<text x="42.5" y="131.7">GND</text>
<text x="79" y="126.6">C23</text>
<text x="106.5" y="131.7">J11</text>
<text x="113.5" y="126.6">+3V3</text>
<text x="222.9" y="131.5" transform="rotate(-90 222.9 131.5)">Conn_A_Sub</text>
<text x="245.7" y="130.3" transform="rotate(-90 245.7 130.3)">Conn_B_Sub</text>
<text x="55.2" y="136.9" transform="rotate(-90 55.2 136.9)">INT1</text>
<text x="71.8" y="136.6" transform="rotate(-90 71.8 136.6)">IC3</text>
<text x="172" y="136.8">GND</text>
<text x="34.7" y="143.1">+3V3</text>
<text x="57.8" y="139.1" transform="rotate(-90 57.8 139.1)">FSYNC</text>
<text x="60.3" y="140.7" transform="rotate(-90 60.3 140.7)">REGOUT</text>
<text x="62.9" y="142.9" transform="rotate(-90 62.9 142.9)">SDO_/_AD0</text>
<text x="65.4" y="138.7" transform="rotate(-90 65.4 138.7)">VDDIO</text>
<text x="67.9" y="140.2" transform="rotate(-90 67.9 140.2)">AUX_CL</text>
<text x="75.5" y="140.6">GND</text>
<text x="252" y="141.9">GND</text>
<text x="106" y="145.7" transform="rotate(-90 106 145.7)">Conn_MCU_L</text>
<text x="38.4" y="154.6">C24</text>
<text x="50.3" y="150.7">VDD</text>
<text x="50.3" y="153.3">NC_7</text>
<text x="50.3" y="155.8">NC_8</text>
<text x="64.6" y="155.8">NC_4</text>
<text x="64.6" y="153.3">NC_5</text>
<text x="64.6" y="150.7">NC_6</text>
<text x="118.2" y="150.7">GND</text>
<text x="50.3" y="158.4">NC_9</text>
<text x="50.3" y="160.9">NC_10</text>
<text x="60.3" y="161.3" transform="rotate(-90 60.3 161.3)">ICM-20648</text>
<text x="64.6" y="160.9">NC_2</text>
<text x="64.6" y="158.4">NC_3</text>
<text x="50.3" y="163.4">GND</text>
<text x="64.6" y="163.4">NC_1</text>
<text x="34.9" y="171.1">GND</text>
<text x="52.7" y="179.8" transform="rotate(-90 52.7 179.8)">INT2</text>
<text x="55.2" y="179.8" transform="rotate(-90 55.2 179.8)">RESV</text>
<text x="57.8" y="179.8" transform="rotate(-90 57.8 179.8)">AUX_DA</text>
<text x="60.3" y="179.8" transform="rotate(-90 60.3 179.8)">NCS</text>
<text x="62.9" y="179.8" transform="rotate(-90 62.9 179.8)">SCL_/_SCLK</text>
<text x="65.4" y="179.8" transform="rotate(-90 65.4 179.8)">SDA_/_SDI</text>
<text x="67.9" y="179.8" transform="rotate(-90 67.9 179.8)">EP</text>
<text x="52.6" y="193.9">GND</text>
</g>
<g font-size="1.8" fill="#009600">
<text x="156.5" y="22.5">C12</text>
<text x="156.5" y="28.8">C13</text>
<text x="156.5" y="35.2">C14</text>
<text x="188.2" y="39">C15</text>
<text x="188.2" y="45.3">C18</text>
</g>
<g font-size="1.8" fill="#a90000">
<text x="221.1" y="29.2">4</text>
<text x="221.1" y="26.7">5</text>
<text x="221.1" y="24.1">6</text>
<text x="32.5" y="30.5">1</text>
<text x="32.5" y="33">2</text>
<text x="32.5" y="35.6">3</text>
<text x="57.4" y="35.6">12</text>
<text x="57.4" y="33">13</text>
<text x="57.4" y="30.5">14</text>
<text x="221.1" y="34.3">2</text>
<text x="221.1" y="31.7">3</text>
<text x="32.5" y="38.1">4</text>
<text x="32.5" y="40.6">5</text>
<text x="57.4" y="40.6">10</text>
<text x="57.4" y="38.1">11</text>
<text x="81.4" y="40.6">6</text>
<text x="116.6" y="38.8" transform="rotate(-90 116.6 38.8)">4</text>
<text x="221.1" y="36.8">1</text>
<text x="32.5" y="43.2">6</text>
<text x="32.5" y="45.7">7</text>
<text x="57.9" y="45.7">8</text>
<text x="57.9" y="43.2">9</text>
<text x="81.4" y="45.7">4</text>
<text x="81.4" y="43.2">5</text>
<text x="110" y="44.4">1</text>
<text x="122.7" y="44.4">3</text>
<text x="81.4" y="53.3">1</text>
<text x="81.4" y="50.8">2</text>
<text x="81.4" y="48.3">3</text>
<text x="116.6" y="51.5" transform="rotate(-90 116.6 51.5)">2</text>
<text x="163.6" y="51.5" transform="rotate(-90 163.6 51.5)">1</text>
<text x="166.1" y="52" transform="rotate(-90 166.1 52)">24</text>
<text x="168.7" y="52" transform="rotate(-90 168.7 52)">36</text>
<text x="171.2" y="52" transform="rotate(-90 171.2 52)">48</text>
<text x="173.7" y="51.5" transform="rotate(-90 173.7 51.5)">9</text>
<text x="151.4" y="59.7">44</text>
<text x="151.9" y="54.6">7</text>
<text x="221.1" y="58.4">4</text>
<text x="151.4" y="64.8">22</text>
<text x="221.1" y="63.5">2</text>
<text x="221.1" y="61">3</text>
<text x="151.9" y="69.8">5</text>
<text x="221.1" y="66">1</text>
<text x="151.9" y="77.5">2</text>
<text x="151.9" y="72.4">6</text>
<text x="31.3" y="80">1</text>
<text x="31.3" y="82.5">2</text>
<text x="56.2" y="82.5">13</text>
<text x="56.2" y="80">14</text>
<text x="151.9" y="80">3</text>
<text x="151.9" y="82.5">4</text>
<text x="31.3" y="85.1">3</text>
<text x="31.3" y="87.6">4</text>
<text x="56.2" y="87.6">11</text>
<text x="56.2" y="85.1">12</text>
<text x="151.4" y="87.6">18</text>
<text x="181.9" y="85.1">10</text>
<text x="181.9" y="87.6">11</text>
<text x="31.3" y="90.2">5</text>
<text x="31.3" y="92.7">6</text>
<text x="31.3" y="95.2">7</text>
<text x="56.2" y="90.2">10</text>
<text x="56.7" y="95.2">8</text>
<text x="56.7" y="92.7">9</text>
<text x="80.2" y="95.2">4</text>
<text x="80.2" y="92.7">5</text>
<text x="80.2" y="90.2">6</text>
<text x="151.4" y="90.2">19</text>
<text x="151.4" y="92.7">20</text>
<text x="151.4" y="95.2">39</text>
<text x="181.9" y="90.2">12</text>
<text x="181.9" y="92.7">13</text>
<text x="181.9" y="95.2">14</text>
<text x="80.2" y="100.3">2</text>
<text x="80.2" y="97.8">3</text>
<text x="151.4" y="97.8">40</text>
<text x="151.4" y="100.3">41</text>
<text x="181.9" y="97.8">15</text>
<text x="181.9" y="100.3">16</text>
<text x="80.2" y="102.9">1</text>
<text x="110.6" y="107.9">5</text>
<text x="110.6" y="105.4">6</text>
<text x="151.4" y="102.9">42</text>
<text x="151.4" y="105.4">43</text>
<text x="151.4" y="107.9">45</text>
<text x="181.9" y="102.9">17</text>
<text x="181.9" y="105.4">29</text>
<text x="181.9" y="107.9">30</text>
<text x="110.6" y="113">3</text>
<text x="110.6" y="110.5">4</text>
<text x="151.4" y="113">21</text>
<text x="151.4" y="110.5">46</text>
<text x="181.9" y="110.5">31</text>
<text x="181.9" y="113">32</text>
<text x="110.6" y="118.1">1</text>
<text x="110.6" y="115.6">2</text>
<text x="151.4" y="115.6">25</text>
<text x="151.4" y="118.1">26</text>
<text x="181.9" y="115.6">33</text>
<text x="181.9" y="118.1">34</text>
<text x="227.5" y="119.4">6</text>
<text x="250.3" y="118.1">7</text>
<text x="250.3" y="115.6">8</text>
<text x="151.4" y="120.6">27</text>
<text x="151.4" y="123.2">28</text>
<text x="181.9" y="120.6">37</text>
<text x="181.9" y="123.2">38</text>
<text x="227.5" y="124.5">4</text>
<text x="227.5" y="121.9">5</text>
<text x="250.3" y="125.7">4</text>
<text x="250.3" y="123.2">5</text>
<text x="250.3" y="120.6">6</text>
<text x="54.4" y="130.8" transform="rotate(-90 54.4 130.8)">12</text>
<text x="56.9" y="130.8" transform="rotate(-90 56.9 130.8)">11</text>
<text x="59.4" y="130.8" transform="rotate(-90 59.4 130.8)">10</text>
<text x="62" y="130.3" transform="rotate(-90 62 130.3)">9</text>
<text x="64.5" y="130.3" transform="rotate(-90 64.5 130.3)">8</text>
<text x="67.1" y="130.3" transform="rotate(-90 67.1 130.3)">7</text>
<text x="163.6" y="128.2" transform="rotate(-90 163.6 128.2)">23</text>
<text x="166.1" y="128.2" transform="rotate(-90 166.1 128.2)">35</text>
<text x="168.7" y="128.2" transform="rotate(-90 168.7 128.2)">47</text>
<text x="171.2" y="128.2" transform="rotate(-90 171.2 128.2)">49</text>
<text x="173.7" y="127.7" transform="rotate(-90 173.7 127.7)">8</text>
<text x="227.5" y="129.5">2</text>
<text x="227.5" y="127">3</text>
<text x="250.3" y="130.8">2</text>
<text x="250.3" y="128.3">3</text>
<text x="110.6" y="135.9">5</text>
<text x="110.6" y="133.3">6</text>
<text x="227.5" y="132.1">1</text>
<text x="250.3" y="133.3">1</text>
<text x="110.6" y="143.5">2</text>
<text x="110.6" y="141">3</text>
<text x="110.6" y="138.4">4</text>
<text x="46" y="149.9">13</text>
<text x="71.9" y="149.9">6</text>
<text x="110.6" y="146">1</text>
<text x="46" y="152.4">14</text>
<text x="46" y="154.9">15</text>
<text x="71.9" y="154.9">4</text>
<text x="71.9" y="152.4">5</text>
<text x="46" y="157.5">16</text>
<text x="46" y="160">17</text>
<text x="71.9" y="160">2</text>
<text x="71.9" y="157.5">3</text>
<text x="46" y="162.6">18</text>
<text x="71.9" y="162.6">1</text>
<text x="51.8" y="184.1" transform="rotate(-90 51.8 184.1)">19</text>
<text x="54.4" y="184.1" transform="rotate(-90 54.4 184.1)">20</text>
<text x="56.9" y="184.1" transform="rotate(-90 56.9 184.1)">21</text>
<text x="59.4" y="184.1" transform="rotate(-90 59.4 184.1)">22</text>
<text x="62" y="184.1" transform="rotate(-90 62 184.1)">23</text>
<text x="64.5" y="184.1" transform="rotate(-90 64.5 184.1)">24</text>
<text x="67.1" y="184.1" transform="rotate(-90 67.1 184.1)">25</text>
</g>
</svg>
